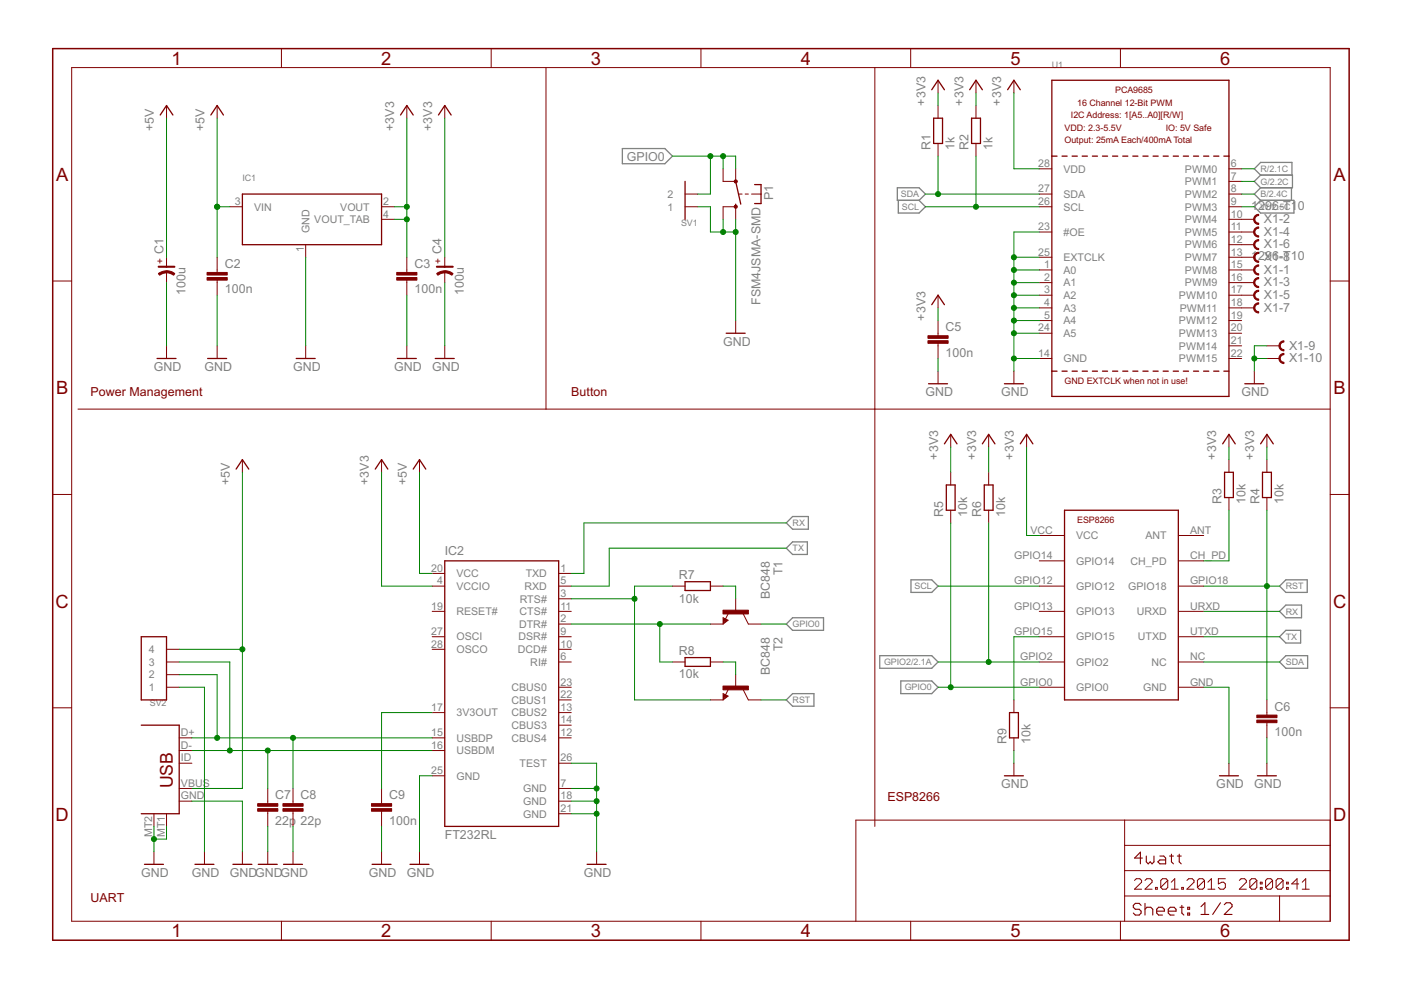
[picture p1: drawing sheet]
<svg xmlns="http://www.w3.org/2000/svg" width="297mm" height="210mm" viewBox="0 0 297 210" stroke-linecap="round" stroke-linejoin="round" font-family="sans-serif">
<g fill="none" stroke="#808080" stroke-width=".28">
<path d="M132 31.5h9l1.6 1.6-1.6 1.6h-9zM190.2 39.8h4.7l1.3 1.3-1.3 1.4h-4.7zM267.3 37.1h6.7v2.7h-6.7M267.3 39.8l-1.4 1.3 1.4 1.4M267.3 37.1l-1.4 1.4 1.4 1.3M267.3 37.1l-1.4-1.3 1.4-1.4h6.6v2.7M273.8 39.8v2.7M190.5 42.5v2.7h4.4l1.3-1.4-1.3-1.3M267.3 42.5h7v2.7h-7l-1.4-1.4zM166.7 116.2l1.3-1.3h3.2v2.7h-3.2zM168 109.5h3.4v2.7h-3.4l-1.3-1.3zM166.7 132.3l1.3-1.3h6.6v2.6h-6.6z"/>
<path d="M186.5 139h11l1.4 1.4-1.4 1.3h-11zM193.1 122.9h4.4l1.4 1.4-1.4 1.3h-4.4zM271.3 124.3l1.3-1.4h4.6v2.7h-4.6zM271.3 129.6l1.3-1.3h3.3v2.7h-3.3zM272.6 133.6h3.2v2.7h-3.2l-1.3-1.3zM168 147.1h4.6v2.6h-4.6l-1.3-1.3zM191 144.4h6.5l1.4 1.3-1.4 1.4h-6.5zM271.3 140.4l1.3-1.4h4.6v2.7h-4.6z"/>
</g>
<g fill="none" stroke="#800000" stroke-width=".21">
<path d="M15.2 14.3h266.8v181h-266.8zM59.7 10.3v4M104.1 10.3v4M115.8 14.3v72.4M148.6 10.3v4M185.5 14.3v160.9M193.1 10.3v4M198.9 17v2.7M206.9 17v2.7M215 17v2.7M237.6 10.3v4M35.3 22.4v2.7"/>
<path d="M46 22.4v2.7M86.3 22.4v2.7M94.3 22.4v2.7M153.3 35.8v2.7h2.7v-2.7M198.9 22.4v2.7M198.9 30.4v2.7M206.9 22.4v2.7M206.9 30.4v2.7M220.3 35.8h2.7M260.6 35.8h2.6M260.6 38.5h2.6M11.2 59.6h4"/>
<path d="M35.3 54.5v2.1M35.3 57.6v2.3M46 54.5v3.3M46 59.4v3.2M48.7 43.8h2.7M64.8 51.9v2.6M80.9 43.8h2.7M80.9 46.5h2.7M86.3 54.5v3.3M86.3 59.4v3.2M94.3 54.5v2.1M94.3 57.6v2.3"/>
<path d="M145.2 43.8h2.7M145.2 41.1h2.7M153.3 46.5v-2.7h2.7v2.7M156.7 41.1h.6M158 41.1h.7M159.3 41.1h2.1M220.3 43.8h2.7M220.3 41.1h2.7M220.3 49.2h2.7M220.3 54.5h2.7M220.3 57.2h2.7M220.3 59.9h2.7"/>
<path d="M260.6 43.8h2.6M260.6 46.5h5.3M260.6 41.1h2.6M260.6 49.2h5.3M260.6 51.9h5.3M260.6 54.5h5.3M260.6 57.2h5.3M260.6 59.9h5.3M282 59.6h4M35.3 73.3v2.7M46 73.3v2.7M64.8 73.3v2.7"/>
<path d="M86.3 73.3v2.7M94.3 73.3v2.7M156 68v2.7M198.9 62.6v2.7M198.9 68v3.2M198.9 72.8v3.2M198.9 78.7v2.7M215 78.7v2.7M220.3 62.6h2.7M220.3 65.3h2.7M220.3 68h2.7M220.3 70.7h2.7"/>
<path d="M220.3 76h2.7M260.6 62.6h5.3M260.6 65.3h5.3M260.6 68h2.6M260.6 70.7h2.6M260.6 73.3h2.6M260.6 76h2.6M265.9 78.7v2.7M268.6 73.3h2.7M268.6 76h2.7M16.5 86.7h265.5M51.4 97.5v2.6"/>
<path d="M80.9 97.5v2.6M88.9 97.5v2.6M201.6 92.1v2.7M209.6 92.1v2.7M217.7 92.1v2.7M260.6 92.1v2.7M260.6 97.5v2.6M268.6 92.1v2.7M268.6 97.5v2.6M11.2 104.8h4M201.6 100.1v2.7M201.6 108.2v2.7"/>
<path d="M209.6 100.1v2.7M209.6 108.2v2.7M220.3 118.9h5.4M220.3 113.5h5.4M249.8 118.9h5.4M249.8 113.5h5.4M260.6 105.5v2.7M268.6 105.5v2.7M282 104.8h4M35.3 137.7h2.7M91.6 121.6h2.7M91.6 137.7h2.7"/>
<path d="M91.6 135h2.7M91.6 124.3h2.7M91.6 129.6h2.7M118.4 121.6h2.7M118.4 137.7h2.7M118.4 135h2.7M118.4 124.3h2.7M118.4 127h2.7M118.4 129.6h2.7M118.4 132.3h2.7M142.6 124.3h2.6M150.6 124.3h2.7"/>
<path d="M150.6 132.3h2.7M153.3 131l1.1 .5-1.1 .8zM154.5 130l-.7 1.3M156 127v2.6M157.6 130.2l1.1 2.1h2.7M220.3 135h5.4M220.3 124.3h5.4M220.3 129.6h5.4M249.8 135h5.4M249.8 124.3h5.4M249.8 129.6h5.4M11.2 150.1h4"/>
<path d="M35.3 140.4h2.7M35.3 145.7h2.7M35.3 143h2.7M38 156.4h2.7M38 159.1h2.7M91.6 151.1h2.7M91.6 156.4h2.7M91.6 159.1h2.7M118.4 151.1h2.7M118.4 156.4h2.7M118.4 140.4h2.7M118.4 145.7h2.7"/>
<path d="M118.4 148.4h2.7M118.4 153.8h2.7M142.6 140.4h2.6M150.6 140.4h2.7M150.6 148.4h2.7M153.3 147.1l1.1 .5-1.1 .8zM154.5 146l-.7 1.3M156 143v2.7M157.6 146.3l1.1 2.1h2.7M215 148.4v2.7M215 156.4v2.7M220.3 140.4h5.4"/>
<path d="M220.3 145.7h5.4M249.8 140.4h5.4M249.8 145.7h5.4M268.6 148.4v3.2M268.6 153.2v3.2M282 150.1h4M32.6 172.5v2.7M35.3 172.5v2.7M38 167.2h2.7M38 169.9h2.7M38 161.8h2.7M56.8 167.2v3.2"/>
<path d="M56.8 172v3.2M62.1 167.2v3.2M62.1 172v3.2M80.9 167.2v3.2M80.9 172v3.2M91.6 164.5h2.7M118.4 167.2h2.7M118.4 169.9h2.7M118.4 161.8h2.7M118.4 172.5h2.7M215 161.8v2.7M238.4 173.9v21.4"/>
<path d="M238.4 179.2h43.6M260.6 161.8v2.7M268.6 161.8v2.7M282 173.9h-100.5v21.4M32.6 180.6v2.7M43.3 180.6v2.7M51.4 180.6v2.7M56.8 180.6v2.7M59.7 195.3v4M62.1 180.6v2.7M80.9 180.6v2.7M88.9 180.6v2.7"/>
<path d="M104.1 195.3v4M126.5 180.6v2.7M148.6 195.3v4M193.1 195.3v4M237.6 195.3v4M238.4 190h43.6M238.4 184.6h43.6M240.5 186.7l.4-.4h.8l.3 .4v.3l-1.5 1.5h1.5M242.8 186.7l.3-.4h.8l.4 .4v.3l-1.5 1.5h1.5M245 188.2h.4v.3h-.4zM247.6 186.7v1.5l-.4 .3h-.7l-.4-.3M247.6 186.7l-.4-.4h-.7l-.4 .4v1.5"/>
<path d="M247.6 186.7l-1.5 1.5M248.3 188.5h1.5M248.3 187l.8-.7v2.2M250.5 188.2h.4v.3h-.4zM251.7 186.7l.3-.4h.8l.4 .4v.3l-1.5 1.5h1.5M255.4 186.7v1.5l-.4 .3h-.7l-.4-.3M255.4 186.7l-.4-.4h-.7l-.4 .4v1.5M255.4 186.7l-1.5 1.5M256.1 188.5h1.5M256.1 187l.7-.7v2.2M259.8 186.3h-1.5v1.1l.8-.4h.3l.4 .4v.8l-.4 .3h-.7l-.4-.3M262.8 186.7l.3-.4h.8l.3 .4v.3l-1.4 1.5h1.4"/>
<path d="M266.5 186.7v1.5l-.4 .3h-.7l-.4-.3M266.5 186.7l-.4-.4h-.7l-.4 .4v1.5M266.5 186.7l-1.5 1.5M267.2 188.2h.4v.3h-.4zM267.2 187h.4v.4h-.4zM269.8 186.7v1.5l-.4 .3h-.7l-.4-.3M269.8 186.7l-.4-.4h-.7l-.4 .4v1.5M269.8 186.7l-1.5 1.5M271.3 190v5.3M272 186.7v1.5l-.3 .3h-.8l-.3-.3M272 186.7l-.3-.4h-.8l-.3 .4v1.5M272 186.7l-1.4 1.5"/>
<path d="M272.8 188.2h.3v.3h-.3zM272.8 187h.3v.4h-.3zM275.4 187.4h-1.5l1.1-1.1v2.2M276.1 188.5h1.5M276.1 187l.7-.7v2.2"/>
</g>
<g fill="none" stroke="#800000" stroke-width=".28">
<path d="M197.5 19l1.4-2 1.3 2M205.6 19l1.3-2 1.4 2M213.6 19l1.4-2 1.3 2M223 17h37.6v67.1h-37.6zM34 24.4l1.3-2 1.4 2M44.7 24.4l1.3-2 1.4 2M84.9 24.4l1.4-2 1.3 2M93 24.4l1.3-2 1.4 2M145.2 38.5v8M156 38.5l1.1 4.8M160 39.1h1.4v4.1h-1.4M198 25.1h1.8v5.3h-1.8z"/>
<path d="M206 25.1h1.9v5.3h-1.9zM223 33.1h1.1M225.2 33.1h1.1M227.3 33.1h1.1M229.4 33.1h1.1M231.6 33.1h1.1M233.7 33.1h1.1M235.9 33.1h1.1M238 33.1h1.1M240.2 33.1h1.1M242.3 33.1h1.1M244.5 33.1h1.1"/>
<path d="M246.6 33.1h1.1M248.8 33.1h1.1M250.9 33.1h1.1M253 33.1h1.1M255.2 33.1h1.1M257.3 33.1h1.1M259.5 33.1h1.1M51.4 41.1h29.5v10.8h-29.5zM156 43.3v.5M33.3 76h4M44 76h4M62.8 76h4"/>
<path d="M84.2 76h4.1M92.3 76h4M154 70.7h4M197.5 64.6l1.4-2 1.3 2M223 78.7h1.1M225.2 78.7h1.1M227.3 78.7h1.1M229.4 78.7h1.1M231.6 78.7h1.1M233.7 78.7h1.1M235.9 78.7h1.1M238 78.7h1.1"/>
<path d="M240.2 78.7h1.1M242.3 78.7h1.1M244.5 78.7h1.1M246.6 78.7h1.1M248.8 78.7h1.1M250.9 78.7h1.1M253 78.7h1.1M255.2 78.7h1.1M257.3 78.7h1.1M259.5 78.7h1.1M50.1 99.5l1.3-2 1.3 2M79.6 99.5l1.3-2 1.3 2"/>
<path d="M87.6 99.5l1.3-2 1.4 2M196.9 81.4h4M200.2 94.1l1.4-2 1.3 2M208.3 94.1l1.3-2 1.3 2M213 81.4h4M216.3 94.1l1.4-2 1.3 2M259.2 94.1l1.4-2 1.3 2M263.9 81.4h4M267.3 94.1l1.3-2 1.4 2M94.3 118.9h24.1v56.3h-24.1zM200.6 102.8h1.9v5.4h-1.9zM208.7 102.8h1.8v5.4h-1.8z"/>
<path d="M225.7 108.2h24.1v40.2h-24.1zM259.6 100.1h1.9v5.4h-1.9zM267.7 100.1h1.9v5.4h-1.9zM30 135h5.3v13.4h-5.3zM145.2 123.3h5.4v1.9h-5.4zM145.2 139.4h5.4v1.9h-5.4zM153.4 131.2v.8l.7-.5-.5-.3v.4l.2-.1M30 153.8h8v18.7h-8M153.4 147.3v.8l.7-.5-.5-.3v.4l.2-.1M214 151.1h1.9v5.3h-1.9zM213 164.5h4M258.6 164.5h4"/>
<path d="M266.6 164.5h4M30.6 183.3h4M41.3 183.3h4.1M49.4 183.3h4M54.8 183.3h4M60.1 183.3h4M78.9 183.3h4M86.9 183.3h4.1M124.5 183.3h4"/>
</g>
<g fill="#800000" stroke="#800000" stroke-width=".21">
<path d="M54.6 171.4h4.3v.6h-4.3z"/>
<path d="M54.6 170.4h4.3v.5h-4.3z"/>
<path d="M60 171.4h4.3v.6h-4.3z"/>
<path d="M60 170.4h4.3v.5h-4.3z"/>
<path d="M78.8 171.4h4.2v.6h-4.2z"/>
<path d="M78.8 170.4h4.2v.5h-4.2z"/>
<path d="M153.3 145.5h5.4v.8h-5.4z"/>
<path d="M153.3 129.4h5.4v.8h-5.4z"/>
<path d="M43.9 58.8h4.3v.6h-4.3z"/>
<path d="M43.9 57.8h4.3v.5h-4.3z"/>
<path d="M84.1 58.8h4.3v.6h-4.3z"/>
<path d="M84.1 57.8h4.3v.5h-4.3z"/>
<path d="M196.7 72.2h4.3v.6h-4.3z"/>
<path d="M196.7 71.2h4.3v.5h-4.3z"/>
<path d="M266.5 152.7h4.2v.5h-4.2z"/>
<path d="M266.5 151.6h4.2v.6h-4.2z"/>
</g>
<g fill="none" stroke="#800000" stroke-width=".23">
<path d="M241.9 192l-.4-.5h-.8l-.4 .5v.4l.4 .4h.8l.4 .4v.4l-.4 .4h-.8l-.4-.4M242.2 181.9h-1.6l1.2-1.2v2.5M242.8 191.5v2.5M242.8 192.8l.4-.4h.8l.4 .4v1.2M243 181.5v1.2l.4 .5 .5-.5 .4 .5 .4-.5v-1.2M245.2 193.2h1.7v-.4l-.4-.4h-.9l-.4 .4v.8l.4 .4h.9M245.9 181.5h.8l.4 .4v1.3h-1.2l-.4-.5 .4-.4h1.2M247.7 193.2h1.6v-.4l-.4-.4h-.8l-.4 .4v.8l.4 .4h.8M248 181.5h.8M248.4 181.1v1.6l.4 .5M249.6 181.5h.8M250 181.1v1.6l.4 .5"/>
<path d="M250.2 192.4h.8M250.6 192v1.6l.4 .4M251.8 192.4h.4v.4h-.4zM251.8 193.6h.4v.4h-.4zM254.6 192.2l.9-.8v2.5M254.6 193.9h1.7M258.8 191.4l-1.7 2.5M259.6 191.8l.4-.4h.8l.4 .4v.4l-1.6 1.7h1.6"/>
</g>
<path d="M11.2 10.3h274.8v189h-274.8z" fill="none" stroke="#800000" stroke-width=".32"/>
<path d="M33.6 56.6h3.4M92.6 56.6h3.4" fill="none" stroke="#800000" stroke-width=".44"/>
<g fill="#800000" stroke="#800000" stroke-width=".21">
<path d="M35.3 57.4l1.2 .2 .6 .4-.3 .4-.7-.4-.8-.2z" fill-rule="evenodd"/>
<path d="M33.6 58l1-.5 .7-.1v.4l-.8 .2-.7 .4z" fill-rule="evenodd"/>
<path d="M94.3 57.4l1.2 .2 .6 .4-.3 .4-.7-.4-.8-.2z" fill-rule="evenodd"/>
<path d="M92.6 58l.6-.3 1.1-.3v.4l-.8 .2-.7 .4z" fill-rule="evenodd"/>
<path d="M266 56.6l.7-.4h.2v.2a.8 .8 0 0 0-.8 .8 .8 .8 0 0 0 .8 .8v.3a1.08 1.08 0 0 1-1-.6 1.08 1.08 0 0 1 .1-1.1z" fill-rule="evenodd"/>
<path d="M266 45.8l.7-.4h.2v.3a.8 .8 0 0 0-.8 .8 .8 .8 0 0 0 .8 .8v.3a1.07 1.07 0 0 1-1-.6 1.07 1.07 0 0 1 .1-1.2z" fill-rule="evenodd"/>
<path d="M266.2 59.1l.7-.3v.3a.8 .8 0 0 0-.8 .8 .8 .8 0 0 0 .8 .8v.3a1.07 1.07 0 0 1-1.1-.7 1.07 1.07 0 0 1 .4-1.2z" fill-rule="evenodd"/>
<path d="M266 48.5l.7-.4h.2v.3a.8 .8 0 0 0-.8 .8 .8 .8 0 0 0 .8 .8v.3a1.08 1.08 0 0 1-1-.6 1.08 1.08 0 0 1 .1-1.2z" fill-rule="evenodd"/>
<path d="M266 61.9l.7-.4h.2v.3a.8 .8 0 0 0-.8 .8 .8 .8 0 0 0 .8 .8v.3a1.07 1.07 0 0 1-1-.6 1.07 1.07 0 0 1 .1-1.2z" fill-rule="evenodd"/>
<path d="M266 51.2l.7-.4h.2v.3a.8 .8 0 0 0-.8 .8 .8 .8 0 0 0 .8 .8v.2a1.06 1.06 0 0 1-1-.5 1.06 1.06 0 0 1 .1-1.2z" fill-rule="evenodd"/>
<path d="M266 64.6l.7-.4h.2v.3a.8 .8 0 0 0-.8 .8 .8 .8 0 0 0 .8 .8v.3a1.08 1.08 0 0 1-1-.6 1.08 1.08 0 0 1 .1-1.2z" fill-rule="evenodd"/>
<path d="M266 53.9l.7-.4h.2v.2a.8 .8 0 0 0-.8 .8 .8 .8 0 0 0 .8 .9v.2a1.07 1.07 0 0 1-1-.6 1.07 1.07 0 0 1 .1-1.1z" fill-rule="evenodd"/>
<path d="M271.6 72.5l.6-.2v.2a.8 .8 0 0 0-.8 .8 .8 .8 0 0 0 .8 .8v.3a1.07 1.07 0 0 1-1-.7 1.07 1.07 0 0 1 .4-1.2z" fill-rule="evenodd"/>
<path d="M271.6 75.1l.6-.2v.3a.8 .8 0 0 0-.8 .8 .8 .8 0 0 0 .8 .8v.3a1.09 1.09 0 0 1-1-.8 1.09 1.09 0 0 1 .4-1.2z" fill-rule="evenodd"/>
<circle cx="156" cy="38.5" r=".35"/>
<circle cx="156" cy="43.8" r=".35"/>
</g>
<g fill="none" stroke="#008000" stroke-width=".21">
<path d="M198.9 19.7v2.7M206.9 19.7v2.7M215 19.7v16.1h5.3M35.3 25.1v29.4M46 25.1v29.4M86.3 25.1v29.4M94.3 25.1v29.4M142.6 33.1h13.4v2.7M150.6 33.1v8h-2.7M153.3 33.1v2.7M198.9 33.1v8M206.9 33.1v10.7"/>
<path d="M263.2 35.8h2.7M263.2 38.5h2.7M35.3 59.9v13.4M46 43.8h2.7M64.8 54.5v18.8M83.6 43.8h2.7M83.6 46.5h2.7M94.3 59.9v13.4M147.9 43.8h2.7v5.4h5.4M153.3 46.5v2.7M156 46.5v21.5M196.2 43.8h24.1"/>
<path d="M196.2 41.1h24.1M215 59.9h5.3M215 57.2h5.3M215 54.5h5.3M220.3 49.2h-5.3v29.5M263.2 43.8h2.7M263.2 41.1h2.7M46 62.6v10.7M86.3 62.6v10.7M198.9 65.3v2.7M198.9 76v2.7M215 76h5.3"/>
<path d="M215 70.7h5.3M215 68h5.3M215 65.3h5.3M215 62.6h5.3M265.9 76h2.7M268.6 73.3h-2.7v5.4M201.6 94.8v5.3M209.6 94.8v5.3M217.7 94.8v18.7h2.6M260.6 94.8v2.7M268.6 94.8v2.7M51.4 100.1v67.1h-10.7"/>
<path d="M80.9 100.1v24.2h10.7M88.9 100.1v21.5h2.7M166.7 110.9h-42.9v10.7h-2.7M166.7 116.2h-37.5v8.1h-8.1M201.6 110.9v34.8M209.6 110.9v29.5M260.6 108.2v10.7h-5.4M268.6 108.2v40.2M38 137.7h13.4M121.1 127h13.4M121.1 132.3h29.5M139.9 132.3v8.1h2.7"/>
<path d="M142.6 124.3h-8.1v24.1h16.1M153.3 124.3h2.7v2.7M161.4 132.3h5.3M198.9 124.3h21.4M220.3 135h-5.3v13.4M255.2 124.3h16.1M255.2 135h16.1M255.2 129.6h16.1M38 143h8v13.4M38 140.4h10.7v18.7M38 145.7h5.3v34.9M40.7 156.4h50.9"/>
<path d="M40.7 159.1h50.9M56.8 159.1v8.1M62.1 156.4v10.8M91.6 151.1h-10.7v16.1M153.3 140.4h2.7v2.6M161.4 148.4h5.3M198.9 140.4h21.4M198.9 145.7h21.4M215 159.1v2.7M255.2 140.4h16.1M255.2 145.7h5.4v16.1M268.6 156.4v5.4"/>
<path d="M32.6 175.2v5.4M35.3 175.2v2.7h-2.7M40.7 169.9h10.7v10.7M56.8 175.2v5.4M62.1 175.2v5.4M80.9 175.2v5.4M91.6 164.5h-2.7v16.1M121.1 167.2h5.4M121.1 161.8h5.4v18.8M121.1 169.9h5.4M121.1 172.5h5.4"/>
</g>
<g fill="#008000" stroke="#008000" stroke-width=".21">
<circle cx="62.1" cy="156.4" r=".53"/>
<circle cx="46" cy="156.4" r=".53"/>
<circle cx="56.8" cy="159.1" r=".53"/>
<circle cx="48.7" cy="159.1" r=".53"/>
<circle cx="51.4" cy="137.7" r=".53"/>
<circle cx="46" cy="43.8" r=".53"/>
<circle cx="126.5" cy="167.2" r=".53"/>
<circle cx="126.5" cy="169.9" r=".53"/>
<circle cx="126.5" cy="172.5" r=".53"/>
<circle cx="32.6" cy="177.9" r=".53"/>
<circle cx="215" cy="76" r=".53"/>
<circle cx="215" cy="70.7" r=".53"/>
<circle cx="215" cy="68" r=".53"/>
<circle cx="215" cy="65.3" r=".53"/>
<circle cx="215" cy="62.6" r=".53"/>
<circle cx="215" cy="59.9" r=".53"/>
<circle cx="215" cy="57.2" r=".53"/>
<circle cx="215" cy="54.5" r=".53"/>
<circle cx="156" cy="49.2" r=".53"/>
<circle cx="153.3" cy="49.2" r=".53"/>
<circle cx="265.9" cy="76" r=".53"/>
<circle cx="86.3" cy="43.8" r=".53"/>
<circle cx="86.3" cy="46.5" r=".53"/>
<circle cx="134.5" cy="127" r=".53"/>
<circle cx="139.9" cy="132.3" r=".53"/>
<circle cx="268.6" cy="124.3" r=".53"/>
<circle cx="201.6" cy="145.7" r=".53"/>
<circle cx="153.3" cy="33.1" r=".53"/>
<circle cx="150.6" cy="33.1" r=".53"/>
<circle cx="206.9" cy="43.8" r=".53"/>
<circle cx="198.9" cy="41.1" r=".53"/>
<circle cx="209.6" cy="140.4" r=".53"/>
</g>
<g font-size="4.3" fill="#800000">
<text x="36.4" y="13.7">1</text>
<text x="80.8" y="13.7">2</text>
<text x="125.3" y="13.7">3</text>
<text x="169.8" y="13.7">4</text>
<text x="214.2" y="13.7">5</text>
<text x="258.7" y="13.7">6</text>
<text x="11.9" y="38.3">A</text>
<text x="282.7" y="38.3">A</text>
<text x="11.9" y="83.6">B</text>
<text x="282.7" y="83.6">B</text>
<text x="11.8" y="128.8">C</text>
<text x="282.6" y="128.8">C</text>
<text x="11.8" y="174.1">D</text>
<text x="282.6" y="174.1">D</text>
<text x="36.4" y="198.7">1</text>
<text x="80.8" y="198.7">2</text>
<text x="125.3" y="198.7">3</text>
<text x="169.8" y="198.7">4</text>
<text x="214.2" y="198.7">5</text>
<text x="258.7" y="198.7">6</text>
</g>
<text font-size="4.2" fill="#800000" x="36.7" y="167.2" transform="rotate(-90 36.7 167.2)">USB</text>
<g font-size="2.9" fill="#808080">
<text x="196.2" y="22.4" transform="rotate(-90 196.2 22.4)">+3V3</text>
<text x="204.3" y="22.4" transform="rotate(-90 204.3 22.4)">+3V3</text>
<text x="212.3" y="22.4" transform="rotate(-90 212.3 22.4)">+3V3</text>
<text x="32.6" y="27.7" transform="rotate(-90 32.6 27.7)">+5V</text>
<text x="43.4" y="27.7" transform="rotate(-90 43.4 27.7)">+5V</text>
<text x="83.6" y="27.7" transform="rotate(-90 83.6 27.7)">+3V3</text>
<text x="91.6" y="27.7" transform="rotate(-90 91.6 27.7)">+3V3</text>
<text x="132.9" y="34.1">GPIO0</text>
<text x="197.3" y="31.8" transform="rotate(-90 197.3 31.8)">R1</text>
<text x="202.4" y="31.8" transform="rotate(-90 202.4 31.8)">1k</text>
<text x="205.4" y="31.8" transform="rotate(-90 205.4 31.8)">R2</text>
<text x="210.4" y="31.8" transform="rotate(-90 210.4 31.8)">1k</text>
<text x="163.9" y="42.4" transform="rotate(-90 163.9 42.4)">P1</text>
<text x="265.3" y="44.5">1296-T1</text>
<text x="267.9" y="47.3">X1-2</text>
<text x="275.2" y="44.5">0</text>
<text x="34.6" y="53.9" transform="rotate(-90 34.6 53.9)">C1</text>
<text x="93.6" y="53.9" transform="rotate(-90 93.6 53.9)">C4</text>
<text x="267.9" y="50">X1-4</text>
<text x="267.9" y="52.7">X1-6</text>
<text x="47.6" y="56.8">C2</text>
<text x="87.9" y="56.8">C3</text>
<text x="265.3" y="55.2">12X1-8</text>
<text x="267.9" y="58">X1-1</text>
<text x="268.2" y="55.2">96-T10</text>
<text x="39.3" y="62.6" transform="rotate(-90 39.3 62.6)">100u</text>
<text x="47.6" y="62.2">100n</text>
<text x="87.9" y="62.2">100n</text>
<text x="98.3" y="62.6" transform="rotate(-90 98.3 62.6)">100u</text>
<text x="161.2" y="64.7" transform="rotate(-90 161.2 64.7)">FSM4JSMA-SMD</text>
<text x="267.9" y="60.7">X1-3</text>
<text x="267.9" y="63.4">X1-5</text>
<text x="196.2" y="68" transform="rotate(-90 196.2 68)">+3V3</text>
<text x="200.5" y="70.2">C5</text>
<text x="267.9" y="66.1">X1-7</text>
<text x="153.3" y="73.3">GND</text>
<text x="200.5" y="75.6">100n</text>
<text x="273.3" y="74.1">X1-9</text>
<text x="273.3" y="76.8">X1-10</text>
<text x="32.6" y="78.7">GND</text>
<text x="43.4" y="78.7">GND</text>
<text x="62.1" y="78.7">GND</text>
<text x="83.6" y="78.7">GND</text>
<text x="91.6" y="78.7">GND</text>
<text x="196.2" y="84.1">GND</text>
<text x="212.3" y="84.1">GND</text>
<text x="263.2" y="84.1">GND</text>
<text x="198.9" y="97.5" transform="rotate(-90 198.9 97.5)">+3V3</text>
<text x="206.9" y="97.5" transform="rotate(-90 206.9 97.5)">+3V3</text>
<text x="215" y="97.5" transform="rotate(-90 215 97.5)">+3V3</text>
<text x="257.9" y="97.5" transform="rotate(-90 257.9 97.5)">+3V3</text>
<text x="265.9" y="97.5" transform="rotate(-90 265.9 97.5)">+3V3</text>
<text x="48.7" y="102.8" transform="rotate(-90 48.7 102.8)">+5V</text>
<text x="78.2" y="102.8" transform="rotate(-90 78.2 102.8)">+3V3</text>
<text x="86.3" y="102.8" transform="rotate(-90 86.3 102.8)">+5V</text>
<text x="259" y="106.8" transform="rotate(-90 259 106.8)">R3</text>
<text x="264.1" y="106.8" transform="rotate(-90 264.1 106.8)">10k</text>
<text x="267" y="106.8" transform="rotate(-90 267 106.8)">R4</text>
<text x="272.1" y="106.8" transform="rotate(-90 272.1 106.8)">10k</text>
<text x="200" y="109.5" transform="rotate(-90 200 109.5)">R5</text>
<text x="205.1" y="109.5" transform="rotate(-90 205.1 109.5)">10k</text>
<text x="208" y="109.5" transform="rotate(-90 208 109.5)">R6</text>
<text x="213.1" y="109.5" transform="rotate(-90 213.1 109.5)">10k</text>
<text x="94.3" y="117.6">IC2</text>
<text x="143.9" y="122.7">R7</text>
<text x="165.9" y="122" transform="rotate(-90 165.9 122)">T1</text>
<text x="143.9" y="127.8">10k</text>
<text x="163.2" y="127" transform="rotate(-90 163.2 127)">BC848</text>
<text x="143.9" y="143.8">10k</text>
<text x="143.9" y="138.8">R8</text>
<text x="163.2" y="143.1" transform="rotate(-90 163.2 143.1)">BC848</text>
<text x="165.9" y="138.1" transform="rotate(-90 165.9 138.1)">T2</text>
<text x="270.2" y="150.7">C6</text>
<text x="213.4" y="157.8" transform="rotate(-90 213.4 157.8)">R9</text>
<text x="218.5" y="157.8" transform="rotate(-90 218.5 157.8)">10k</text>
<text x="270.2" y="156">100n</text>
<text x="212.3" y="167.2">GND</text>
<text x="257.9" y="167.2">GND</text>
<text x="265.9" y="167.2">GND</text>
<text x="58.4" y="169.5">C7</text>
<text x="63.7" y="169.5">C8</text>
<text x="82.5" y="169.5">C9</text>
<text x="58.4" y="174.8">22p</text>
<text x="63.7" y="174.8">22p</text>
<text x="82.5" y="174.8">100n</text>
<text x="94.3" y="177.9">FT232RL</text>
<text x="29.9" y="185.9">GND</text>
<text x="40.7" y="185.9">GND</text>
<text x="48.7" y="185.9">GNDGNDGND</text>
<text x="78.2" y="185.9">GND</text>
<text x="86.3" y="185.9">GND</text>
<text x="123.8" y="185.9">GND</text>
</g>
<g font-size="2.9" fill="#800000">
<text x="19.2" y="84.1">Power Management</text>
<text x="121.1" y="84.1">Button</text>
<text x="188.2" y="169.9">ESP8266</text>
<text x="19.2" y="191.3">UART</text>
</g>
<g font-size="2.5" fill="#808080">
<text x="220.1" y="35.4">28</text>
<text x="260.9" y="35.4">6</text>
<text x="141.5" y="42">2</text>
<text x="220.1" y="40.8">27</text>
<text x="225.5" y="42">SDA</text>
<text x="225.5" y="36.6">VDD</text>
<text x="251.2" y="36.6">PWM0</text>
<text x="251.2" y="39.3">PWM1</text>
<text x="251.2" y="42">PWM2</text>
<text x="260.9" y="38.1">7</text>
<text x="260.9" y="40.8">8</text>
<text x="49.8" y="43.5">3</text>
<text x="53.9" y="44.6">VIN</text>
<text x="66.6" y="47.3">VOUT_TAB</text>
<text x="72.1" y="44.6">VOUT</text>
<text x="81.3" y="43.5">2</text>
<text x="81.3" y="46.1">4</text>
<text x="141.5" y="44.6">1</text>
<text x="220.1" y="43.5">26</text>
<text x="225.5" y="44.6">SCL</text>
<text x="251.2" y="44.6">PWM3</text>
<text x="251.2" y="47.3">PWM4</text>
<text x="260.9" y="43.5">9</text>
<text x="260.9" y="46.1">10</text>
<text x="64.4" y="53.5" transform="rotate(-90 64.4 53.5)">1</text>
<text x="65.6" y="49.4" transform="rotate(-90 65.6 49.4)">GND</text>
<text x="220.1" y="48.8">23</text>
<text x="225.5" y="50">#OE</text>
<text x="251.2" y="50">PWM5</text>
<text x="251.2" y="52.7">PWM6</text>
<text x="260.9" y="48.8">11</text>
<text x="260.9" y="51.5">12</text>
<text x="220.1" y="54.2">25</text>
<text x="221.4" y="56.9">1</text>
<text x="221.4" y="59.5">2</text>
<text x="225.5" y="55.4">EXTCLK</text>
<text x="225.5" y="58">A0</text>
<text x="251.2" y="55.4">PWM7</text>
<text x="251.2" y="58">PWM8</text>
<text x="260.9" y="54.2">13</text>
<text x="260.9" y="56.9">15</text>
<text x="260.9" y="59.5">16</text>
<text x="221.4" y="62.2">3</text>
<text x="221.4" y="64.9">4</text>
<text x="225.5" y="60.7">A1</text>
<text x="225.5" y="63.4">A2</text>
<text x="250" y="63.4">PWM10</text>
<text x="251.2" y="60.7">PWM9</text>
<text x="260.9" y="62.2">17</text>
<text x="260.9" y="64.9">18</text>
<text x="220.1" y="70.3">24</text>
<text x="221.4" y="67.6">5</text>
<text x="225.5" y="66.1">A3</text>
<text x="225.5" y="68.8">A4</text>
<text x="225.5" y="71.4">A5</text>
<text x="250" y="68.8">PWM12</text>
<text x="250" y="71.4">PWM13</text>
<text x="250.1" y="66.1">PWM11</text>
<text x="260.9" y="67.6">19</text>
<text x="260.9" y="70.3">20</text>
<text x="220.1" y="75.6">14</text>
<text x="225.5" y="76.8">GND</text>
<text x="250" y="74.1">PWM14</text>
<text x="250" y="76.8">PWM15</text>
<text x="260.9" y="73">21</text>
<text x="260.9" y="75.6">22</text>
<text x="218.5" y="113.2">VCC</text>
<text x="252.3" y="113.2">ANT</text>
<text x="215" y="118.5">GPIO14</text>
<text x="228.2" y="119.7">GPIO14</text>
<text x="228.2" y="114.3">VCC</text>
<text x="239.7" y="119.7">CH_PD</text>
<text x="242.8" y="114.3">ANT</text>
<text x="252.3" y="118.5">CH_PD</text>
<text x="91.4" y="121.2">20</text>
<text x="92.7" y="123.9">4</text>
<text x="96.8" y="122.4">VCC</text>
<text x="96.8" y="125.1">VCCIO</text>
<text x="111.2" y="125.1">RXD</text>
<text x="111.5" y="122.4">TXD</text>
<text x="118.8" y="121.2">1</text>
<text x="118.8" y="123.9">5</text>
<text x="215" y="123.9">GPIO12</text>
<text x="228.2" y="125.1">GPIO12</text>
<text x="239.2" y="125.1">GPIO18</text>
<text x="252.3" y="123.9">GPIO18</text>
<text x="91.4" y="129.3">19</text>
<text x="96.8" y="130.4">RESET#</text>
<text x="110.2" y="130.4">CTS#</text>
<text x="110.2" y="127.8">RTS#</text>
<text x="118.8" y="126.6">3</text>
<text x="118.8" y="129.3">11</text>
<text x="118.8" y="131.9">2</text>
<text x="215" y="129.3">GPIO13</text>
<text x="228.2" y="130.4">GPIO13</text>
<text x="241" y="130.4">URXD</text>
<text x="252.3" y="129.3">URXD</text>
<text x="91.4" y="137.3">28</text>
<text x="91.4" y="134.6">27</text>
<text x="96.8" y="135.8">OSCI</text>
<text x="109.9" y="135.8">DSR#</text>
<text x="110" y="133.1">DTR#</text>
<text x="118.8" y="134.6">9</text>
<text x="118.8" y="137.3">10</text>
<text x="215" y="134.6">GPIO15</text>
<text x="228.2" y="135.8">GPIO15</text>
<text x="241.2" y="135.8">UTXD</text>
<text x="252.3" y="134.6">UTXD</text>
<text x="31.6" y="143.8">2</text>
<text x="31.6" y="141.2">3</text>
<text x="31.6" y="138.5">4</text>
<text x="96.8" y="138.5">OSCO</text>
<text x="109.8" y="138.5">DCD#</text>
<text x="112.4" y="141.2">RI#</text>
<text x="118.8" y="140">6</text>
<text x="216.3" y="140">GPIO2</text>
<text x="228.2" y="141.2">GPIO2</text>
<text x="244.1" y="141.2">NC</text>
<text x="252.3" y="140">NC</text>
<text x="31.6" y="146.5">1</text>
<text x="108.4" y="146.5">CBUS0</text>
<text x="108.4" y="149.2">CBUS1</text>
<text x="118.8" y="145.3">23</text>
<text x="118.8" y="148">22</text>
<text x="216.3" y="145.3">GPIO0</text>
<text x="228.2" y="146.5">GPIO0</text>
<text x="242.4" y="146.5">GND</text>
<text x="252.3" y="145.3">GND</text>
<text x="91.4" y="150.7">17</text>
<text x="96.8" y="151.9">3V3OUT</text>
<text x="108.4" y="151.9">CBUS2</text>
<text x="108.4" y="154.6">CBUS3</text>
<text x="118.8" y="150.7">13</text>
<text x="118.8" y="153.4">14</text>
<text x="38.4" y="156.1">D+</text>
<text x="38.4" y="158.8">D-</text>
<text x="38.4" y="161.4">ID</text>
<text x="91.4" y="156.1">15</text>
<text x="91.4" y="158.8">16</text>
<text x="96.8" y="157.3">USBDP</text>
<text x="96.8" y="159.9">USBDM</text>
<text x="108.4" y="157.3">CBUS4</text>
<text x="118.8" y="156.1">12</text>
<text x="118.8" y="161.4">26</text>
<text x="38.4" y="166.8">VBUS</text>
<text x="91.4" y="164.1">25</text>
<text x="96.8" y="165.3">GND</text>
<text x="110.2" y="162.6">TEST</text>
<text x="111" y="168">GND</text>
<text x="118.8" y="166.8">7</text>
<text x="38.4" y="169.5">GND</text>
<text x="111" y="170.7">GND</text>
<text x="111" y="173.3">GND</text>
<text x="118.8" y="169.5">18</text>
<text x="118.8" y="172.2">21</text>
<text x="32.3" y="177.5" transform="rotate(-90 32.3 177.5)">MT2</text>
<text x="34.9" y="177.5" transform="rotate(-90 34.9 177.5)">MT1</text>
</g>
<g font-size="2.4" fill="#800000">
<text x="34.6" y="55.9" transform="rotate(-90 34.6 55.9)">+</text>
<text x="93.6" y="55.9" transform="rotate(-90 93.6 55.9)">+</text>
</g>
<g font-size="2.1" fill="#808080">
<text x="223" y="14.3">U1</text>
<text x="51.4" y="38.5">IC1</text>
<text x="191" y="41.8">SDA</text>
<text x="267.3" y="41.8">B/2.4C</text>
<text x="267.3" y="39.1">G/2.2C</text>
<text x="267.3" y="36.5">R/2.1C</text>
<text x="144.4" y="47.8">SV1</text>
<text x="191.2" y="44.5">SCL</text>
<text x="267.3" y="44.5">W/2.5C</text>
<text x="168" y="111.5">RX</text>
<text x="168" y="116.9">TX</text>
<text x="193.9" y="124.9">SCL</text>
<text x="272.6" y="124.9">RST</text>
<text x="272.6" y="130.3">RX</text>
<text x="168" y="133">GPIO0</text>
<text x="272.6" y="135.7">TX</text>
<text x="187.4" y="141">GPIO2/2.1A</text>
<text x="272.6" y="141">SDA</text>
<text x="31.8" y="149.7">SV2</text>
<text x="168" y="149.1">RST</text>
<text x="191.8" y="146.4">GPIO0</text>
</g>
<g font-size="2.1" fill="#800000">
<text x="228.4" y="22.4">16 Channel 12-Bit PWM</text>
<text x="236.4" y="19.7">PCA9685</text>
<text x="225.7" y="27.7">VDD: 2.3-5.5V</text>
<text x="227" y="25.1">I2C Address: 1[A5..A0][R/W]</text>
<text x="247.2" y="27.7">IO: 5V Safe</text>
<text x="225.7" y="30.4">Output: 25mA Each/400mA Total</text>
<text x="225.7" y="81.4">GND EXTCLK when not in use!</text>
<text x="228.4" y="110.9">ESP8266</text>
</g>
</svg>
